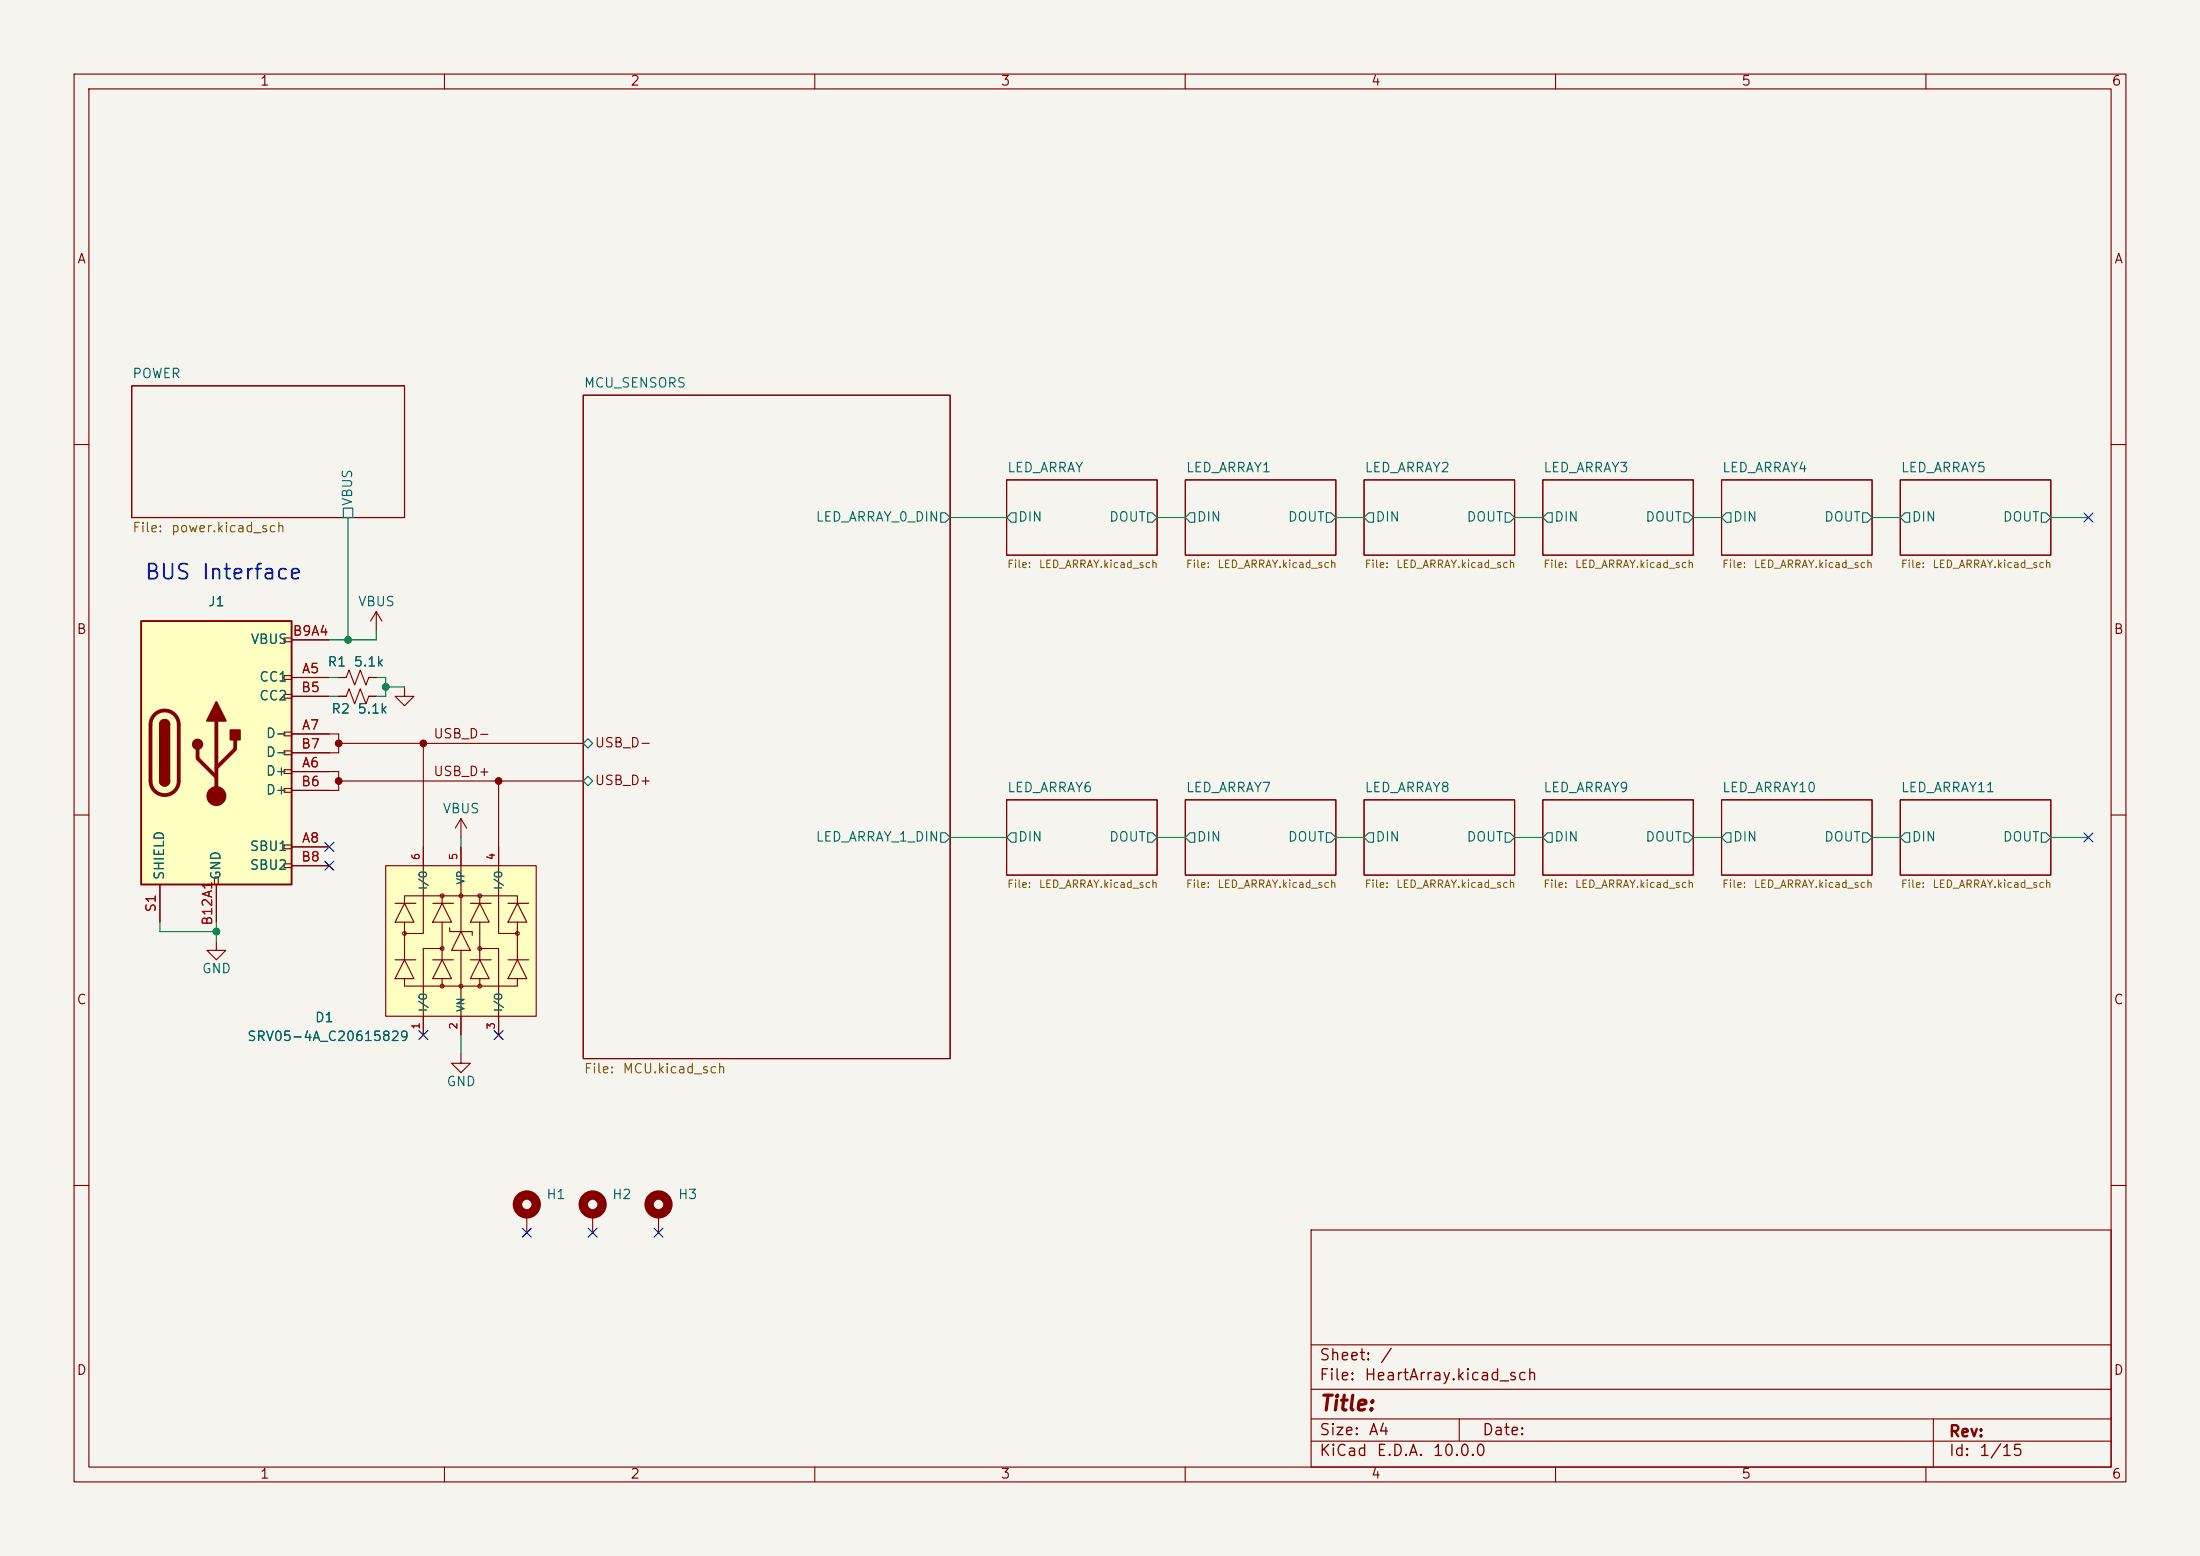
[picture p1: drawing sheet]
<svg xmlns="http://www.w3.org/2000/svg" width="297mm" height="210mm" viewBox="0 0 297 210" stroke-linecap="round" stroke-linejoin="round" font-family="sans-serif">
<path d="M0 0h297v210h-297z" fill="#f5f4ef" stroke="#f5f4ef" stroke-width=".14"/>
<g fill="none" stroke="#840000" stroke-width=".15">
<path d="M10 10h277v190h-277zM12 12h273v186h-273zM60 10v2M110 10v2M160 10v2M210 10v2M260 10v2M17.8 52.1h36.8v17.8h-36.8zM78.7 53.3h49.6v89.6h-49.6zM10 60h2M135.9 64.8h20.3v10.1h-20.3zM160 64.8h20.3v10.1h-20.3z"/>
<path d="M184.1 64.8h20.4v10.1h-20.4zM208.3 64.8h20.3v10.1h-20.3zM232.4 64.8h20.3v10.1h-20.3zM256.5 64.8h20.4v10.1h-20.4zM285 60h2M10 110h2M62.2 110.5l-.7 1.3M62.2 110.5l.8 1.3M62.2 110.5v2.5M135.9 108h20.3v10.1h-20.3zM160 108h20.3v10.1h-20.3zM184.1 108h20.4v10.1h-20.4z"/>
<path d="M208.3 108h20.3v10.1h-20.3zM232.4 108h20.3v10.1h-20.3zM256.5 108h20.4v10.1h-20.4zM285 110h2M10 160h2M71.1 163.8v2.6M177 166h108v32h-108zM285 160h2M60 198v2M110 198v2M160 198v2M177 194.5h108"/>
<path d="M177 191.5h108M177 187.5h108M177 181.5h108M197 191.5v3M210 198v2M260 198v2M261 191.5v6.5"/>
</g>
<g fill="none" stroke="#006464" stroke-width=".15">
<path d="M46.4 68.6h1.2v1.3h-1.2zM127 69.2h.6l.7 .7-.7 .6h-.6zM136.5 69.2h.7v1.3h-.7l-.6-.6zM154.9 69.2h.7l.6 .7-.6 .6h-.7zM160.7 69.2h.6v1.3h-.6l-.7-.6zM179.1 69.2h.6l.6 .7-.6 .6h-.6zM184.8 69.2h.6v1.3h-.6l-.7-.6zM203.2 69.2h.6l.7 .7-.7 .6h-.6zM208.9 69.2h.6v1.3h-.6l-.6-.6zM227.3 69.2h.7l.6 .7-.6 .6h-.7zM233 69.2h.7v1.3h-.7l-.6-.6zM251.5 69.2h.6l.6 .7-.6 .6h-.6z"/>
<path d="M257.2 69.2h.6v1.3h-.6l-.7-.6zM275.6 69.2h.6l.7 .7-.7 .6h-.6zM78.7 105.4l.7-.6 .6 .6-.6 .6zM78.7 100.3l.7-.6 .6 .6-.6 .7zM127 112.4h.6l.7 .6-.7 .7h-.6zM136.5 112.4h.7v1.3h-.7l-.6-.7zM154.9 112.4h.7l.6 .6-.6 .7h-.7zM160.7 112.4h.6v1.3h-.6l-.7-.7zM179.1 112.4h.6l.6 .6-.6 .7h-.6zM184.8 112.4h.6v1.3h-.6l-.7-.7zM203.2 112.4h.6l.7 .6-.7 .7h-.6zM208.9 112.4h.6v1.3h-.6l-.6-.7z"/>
<path d="M227.3 112.4h.7l.6 .6-.6 .7h-.7zM233 112.4h.7v1.3h-.7l-.6-.7zM251.5 112.4h.6l.6 .6-.6 .7h-.6zM257.2 112.4h.6v1.3h-.6l-.7-.7zM275.6 112.4h.6l.7 .6-.7 .7h-.6z"/>
</g>
<circle cx="71.1" cy="162.6" r="1.27" fill="none" stroke="#840000" stroke-width="1.3"/>
<path d="M19 83.8h20.4v35.6h-20.4z" fill="#ffffc2"/>
<g fill="none" stroke="#840000" stroke-width=".15">
<path d="M38.4 86.1h1v.5h-1zM38.4 91.2h1v.5h-1zM38.4 93.7h1v.5h-1zM38.4 98.8h1v.5h-1zM39.4 91.4h5M39.4 99.1h5M39.4 94h5M39.4 86.4h5M21.6 119.4v5.1M29 118.4h.5v1h-.5zM29.2 119.4v5.1M38.4 101.3h1v.6h-1z"/>
<path d="M38.4 103.9h1v.5h-1zM38.4 106.4h1v.5h-1zM38.4 114h1v.6h-1zM38.4 116.6h1v.5h-1zM39.4 104.1h5M39.4 114.3h5M39.4 106.7h5M39.4 101.6h5M39.4 116.8h5M29.2 127v1.3h1.3l-1.3 1.2-1.3-1.2h1.3M62.2 142.2v1.3h1.3l-1.3 1.3-1.2-1.3h1.2M80 163.8v2.6"/>
<path d="M88.9 163.8v2.6"/>
</g>
<path d="M19 83.8h20.4v35.6h-20.4zM21.6 97.8a.64 .64 0 0 1 .6-.6 .64 .64 0 0 1 .7 .6M21.6 105.4a.64 .64 0 0 0 .6 .6 .64 .64 0 0 0 .7-.6" fill="none" stroke="#840000" stroke-width=".25"/>
<path d="M20.9 96.5a1.9 1.9 0 0 1 2-.5 1.9 1.9 0 0 1 1.2 1.8v7.6a1.91 1.91 0 0 1-1.9 1.9 1.91 1.91 0 0 1-1.9-1.9v-7.6a1.9 1.9 0 0 1 .6-1.3zM29.2 97.3v10.1M31.7 99.8v1.3l-2.5 2.5M26.7 101.1v1.3l2.5 2.5" fill="none" stroke="#840000" stroke-width=".51"/>
<g fill="#840000" stroke="#840000" stroke-width=".25">
<path d="M21.6 97.8h1.3v7.6h-1.3z"/>
<path d="M21.8 97.3a.64 .64 0 0 1 .7-.1 .64 .64 0 0 1 .4 .6h-1.3z"/>
<path d="M21.6 105.4h1.3a.64 .64 0 0 1-.7 .6 .64 .64 0 0 1-.6-.6z"/>
<path d="M29.2 94.7l1.3 2.6h-2.6z"/>
<path d="M31.1 98.6h1.3v1.2h-1.3z"/>
<circle cx="26.7" cy="100.5" r=".63"/>
</g>
<circle cx="29.2" cy="107.4" r="1.27" fill="#840000" stroke="#840000" stroke-width=".15"/>
<g fill="none" stroke="#840000" stroke-width="1.3">
<circle cx="80" cy="162.6" r="1.27"/>
<circle cx="88.9" cy="162.6" r="1.27"/>
</g>
<g fill="#ffffc2">
<path d="M52.1 116.8h20.3v20.4h-20.3z"/>
<path d="M54.6 121.9l1.3 2.6h-2.6z"/>
<path d="M54.6 129.5l1.3 2.6h-2.6z"/>
</g>
<circle cx="54.6" cy="126" r=".25" fill="#ffffc2" stroke="#ffffc2" stroke-width=".14"/>
<g fill="#ffffc2">
<path d="M59.7 121.9l1.3 2.6h-2.6z"/>
<path d="M59.7 129.5l1.3 2.6h-2.6z"/>
</g>
<g fill="#ffffc2" stroke="#ffffc2" stroke-width=".14">
<circle cx="59.7" cy="120.9" r=".25"/>
<circle cx="59.7" cy="128" r=".25"/>
<circle cx="59.7" cy="133.1" r=".25"/>
<circle cx="62.2" cy="120.9" r=".25"/>
<circle cx="62.2" cy="133.1" r=".25"/>
</g>
<g fill="#ffffc2">
<path d="M64.8 121.9l1.2 2.6h-2.5z"/>
<path d="M62.2 125.7l1.3 2.6h-2.5z"/>
<path d="M64.8 129.5l1.2 2.6h-2.5z"/>
</g>
<g fill="#ffffc2" stroke="#ffffc2" stroke-width=".14">
<circle cx="64.8" cy="120.9" r=".25"/>
<circle cx="64.8" cy="128" r=".25"/>
<circle cx="64.8" cy="133.1" r=".25"/>
</g>
<g fill="#ffffc2">
<path d="M69.8 121.9l1.3 2.6h-2.5z"/>
<path d="M69.8 129.5l1.3 2.6h-2.5z"/>
</g>
<circle cx="69.8" cy="126" r=".25" fill="#ffffc2" stroke="#ffffc2" stroke-width=".14"/>
<g fill="none" stroke="#840000" stroke-width=".15">
<path d="M39.4 94h5M39.4 91.4h5M39.4 99.1h6.3v2.5h-6.3M39.4 86.4h5M45.7 94h1l.4-1 .8 2 .7-2 .8 2 .4-1h1M45.7 91.4h1l.4-1 .8 2.1 .7-2.1 .8 2.1 .4-1.1h1M50.8 82.6l-.8 1.2M50.8 82.6l.8 1.2M50.8 82.6v2.5M54.6 92.7v1.3h1.3l-1.3 1.3-1.3-1.3h1.3M21.6 119.4v5.1M29.2 119.4v5.1"/>
<path d="M39.4 104.1h6.3v2.6h-6.3M39.4 114.3h5M39.4 116.8h5M45.7 100.3h33M45.7 105.4h33M52.1 116.8h20.3v20.4h-20.3zM57.1 100.3v25.7h-2.5M62.2 114.3v11.4M67.3 105.4v20.6h2.5M53.3 121.9h2.8M53.3 129.5h2.8M54.6 121.9l1.3 2.6h-2.6z"/>
<path d="M54.6 129.5l1.3 2.6h-2.6zM54.6 121.9v-1h15.2v1M54.6 132.1v1h15.2v-1M54.6 124.5v5M58.4 121.9h2.8M58.4 129.5h2.8M59.7 121.9l1.3 2.6h-2.6zM59.7 129.5l1.3 2.6h-2.6zM59.7 128h-2.6v11.7M59.7 120.9v1M59.7 124.5v5M59.7 132.1v1"/>
<path d="M60.7 125.2v.5h3.1v.5M62.2 125.7l1.3 2.6h-2.5zM62.2 128.3v11.4M63.5 121.9h2.8M63.5 129.5h2.8M64.8 121.9l1.2 2.6h-2.5zM64.8 129.5l1.2 2.6h-2.5zM64.8 128h2.5v11.7M64.8 120.9v1M64.8 124.5v5M64.8 132.1v1M68.6 121.9h2.8"/>
<path d="M68.6 129.5h2.8M69.8 121.9l1.3 2.6h-2.5zM69.8 129.5l1.3 2.6h-2.5zM69.8 124.5v5"/>
<circle cx="54.6" cy="126" r=".25"/>
<circle cx="59.7" cy="133.1" r=".25"/>
<circle cx="59.7" cy="120.9" r=".25"/>
<circle cx="59.7" cy="128" r=".25"/>
<circle cx="62.2" cy="133.1" r=".25"/>
<circle cx="62.2" cy="120.9" r=".25"/>
<circle cx="64.8" cy="133.1" r=".25"/>
<circle cx="64.8" cy="120.9" r=".25"/>
<circle cx="64.8" cy="128" r=".25"/>
<circle cx="69.8" cy="126" r=".25"/>
</g>
<g fill="none" stroke="#009600" stroke-width=".15">
<path d="M47 69.9v16.5M128.3 69.9h7.6M156.2 69.9h3.8M180.3 69.9h3.8M204.5 69.9h3.8M228.6 69.9h3.8M252.7 69.9h3.8M276.9 69.9h5M44.4 94h1.3M44.4 91.4h1.3M50.8 91.4h1.3v2.6h-1.3M50.8 85.1v1.3h-6.4"/>
<path d="M52.1 92.7h2.5M62.2 113v1.3M128.3 113h7.6M156.2 113h3.8M180.3 113h3.8M204.5 113h3.8M228.6 113h3.8M252.7 113h3.8M276.9 113h5M21.6 124.5v1.2h7.6M29.2 124.5v2.5M62.2 139.7v2.5"/>
</g>
<g fill="none" stroke="#000084" stroke-width=".15">
<path d="M281.3 69.2l1.2 1.3M282.5 69.2l-1.2 1.3M43.8 113.7l1.3 1.2M43.8 116.2l1.3 1.2M45.1 113.7l-1.3 1.2M45.1 116.2l-1.3 1.2M281.3 112.4l1.2 1.2M282.5 112.4l-1.2 1.2M56.5 139.1l1.3 1.2M57.8 139.1l-1.3 1.2M66.7 139.1l1.2 1.2M67.9 139.1l-1.2 1.2"/>
<path d="M70.5 165.8l1.2 1.2M71.7 165.8l-1.2 1.2M79.4 165.8l1.2 1.2M80.6 165.8l-1.2 1.2M88.3 165.8l1.2 1.2M89.5 165.8l-1.2 1.2"/>
</g>
<g fill="#840000" stroke="#840000" stroke-width=".14">
<circle cx="45.7" cy="105.4" r=".46"/>
<circle cx="45.7" cy="100.3" r=".46"/>
<circle cx="67.3" cy="105.4" r=".46"/>
<circle cx="57.1" cy="100.3" r=".46"/>
</g>
<g fill="#009600" stroke="#009600" stroke-width=".14">
<circle cx="29.2" cy="125.7" r=".46"/>
<circle cx="47" cy="86.4" r=".46"/>
<circle cx="52.1" cy="92.7" r=".46"/>
</g>
<g font-size="2" fill="#0000c2">
<text x="19.4" y="78.7">BUS</text>
<text x="27.1" y="78.7">Interface</text>
</g>
<text font-size="2" fill="#840000" x="178" y="190.9">Title:</text>
<g font-size="1.5" fill="#840000">
<text x="178" y="184">Sheet:</text>
<text x="186.2" y="184">/</text>
<text x="178" y="186.7">File:</text>
<text x="184.1" y="186.7">HeartArray.kicad_sch</text>
<text x="178" y="196.9">KiCad</text>
<text x="178" y="194.1">Size:</text>
<text x="184.7" y="194.1">A4</text>
<text x="185.7" y="196.9">E.D.A.</text>
<text x="193.3" y="196.9">10.0.0</text>
<text x="200" y="194.1">Date:</text>
<text x="263" y="194.3">Rev:</text>
<text x="263" y="196.9">Id:</text>
<text x="267.1" y="196.9">1/15</text>
</g>
<g font-size="1.3" fill="#840000">
<text x="35" y="11.9">1</text>
<text x="85" y="11.9">2</text>
<text x="135" y="11.9">3</text>
<text x="185" y="11.9">4</text>
<text x="235" y="11.9">5</text>
<text x="285" y="11.9">6</text>
<text x="10.3" y="35.9">A</text>
<text x="285.3" y="35.9">A</text>
<text x="10.3" y="85.9">B</text>
<text x="285.3" y="85.9">B</text>
<text x="58.4" y="100">USB_D-</text>
<text x="80.2" y="101.2">USB_D-</text>
<text x="58.4" y="105.1">USB_D+</text>
<text x="80.2" y="106.3">USB_D+</text>
<text x="10.3" y="135.9">C</text>
<text x="285.3" y="135.9">C</text>
<text x="10.3" y="185.9">D</text>
<text x="285.3" y="185.9">D</text>
<text x="35" y="199.9">1</text>
<text x="85" y="199.9">2</text>
<text x="135" y="199.9">3</text>
<text x="185" y="199.9">4</text>
<text x="235" y="199.9">5</text>
<text x="285" y="199.9">6</text>
</g>
<g font-size="1.3" fill="#006464">
<text x="17.8" y="51.4">POWER</text>
<text x="78.7" y="52.6">MCU_SENSORS</text>
<text x="135.9" y="64.1">LED_ARRAY</text>
<text x="160" y="64.1">LED_ARRAY1</text>
<text x="184.1" y="64.1">LED_ARRAY2</text>
<text x="208.3" y="64.1">LED_ARRAY3</text>
<text x="232.4" y="64.1">LED_ARRAY4</text>
<text x="256.5" y="64.1">LED_ARRAY5</text>
<text x="47.9" y="68.4" transform="rotate(-90 47.9 68.4)">VBUS</text>
<text x="110" y="70.7">LED_ARRAY_0_DIN</text>
<text x="137.4" y="70.7">DIN</text>
<text x="149.6" y="70.7">DOUT</text>
<text x="161.5" y="70.7">DIN</text>
<text x="173.8" y="70.7">DOUT</text>
<text x="185.6" y="70.7">DIN</text>
<text x="197.9" y="70.7">DOUT</text>
<text x="209.7" y="70.7">DIN</text>
<text x="222" y="70.7">DOUT</text>
<text x="233.9" y="70.7">DIN</text>
<text x="246.2" y="70.7">DOUT</text>
<text x="258" y="70.7">DIN</text>
<text x="270.3" y="70.7">DOUT</text>
<text x="28" y="82.1">J1</text>
<text x="48.2" y="82.1">VBUS</text>
<text x="33.8" y="87.2">VBUS</text>
<text x="34.9" y="92.3">CC1</text>
<text x="34.9" y="94.8">CC2</text>
<text x="44.1" y="90.3">R1</text>
<text x="47.7" y="90.3">5.1k</text>
<text x="35.8" y="99.9">D-</text>
<text x="44.6" y="96.6">R2</text>
<text x="48.2" y="96.6">5.1k</text>
<text x="35.8" y="105">D+</text>
<text x="35.8" y="107.5">D+</text>
<text x="35.8" y="102.5">D-</text>
<text x="135.9" y="107.2">LED_ARRAY6</text>
<text x="160" y="107.2">LED_ARRAY7</text>
<text x="184.1" y="107.2">LED_ARRAY8</text>
<text x="208.3" y="107.2">LED_ARRAY9</text>
<text x="232.4" y="107.2">LED_ARRAY10</text>
<text x="256.5" y="107.2">LED_ARRAY11</text>
<text x="59.7" y="110.1">VBUS</text>
<text x="110" y="113.9">LED_ARRAY_1_DIN</text>
<text x="137.4" y="113.9">DIN</text>
<text x="149.6" y="113.9">DOUT</text>
<text x="161.5" y="113.9">DIN</text>
<text x="173.8" y="113.9">DOUT</text>
<text x="185.6" y="113.9">DIN</text>
<text x="197.9" y="113.9">DOUT</text>
<text x="209.7" y="113.9">DIN</text>
<text x="222" y="113.9">DOUT</text>
<text x="233.9" y="113.9">DIN</text>
<text x="246.2" y="113.9">DOUT</text>
<text x="258" y="113.9">DIN</text>
<text x="270.3" y="113.9">DOUT</text>
<text x="22.5" y="118.9" transform="rotate(-90 22.5 118.9)">SHIELD</text>
<text x="30.1" y="118.9" transform="rotate(-90 30.1 118.9)">GND</text>
<text x="33.6" y="115.2">SBU1</text>
<text x="33.6" y="117.7">SBU2</text>
<text x="27.2" y="131.7">GND</text>
<text x="33.3" y="140.8">SRV05-4A_C20615829</text>
<text x="42.4" y="138.3">D1</text>
<text x="60.2" y="146.9">GND</text>
<text x="73.7" y="162.2">H1</text>
<text x="82.6" y="162.2">H2</text>
<text x="91.4" y="162.2">H3</text>
</g>
<g font-size="1.3" fill="#725600">
<text x="17.8" y="72.2">File:</text>
<text x="23" y="72.2">power.kicad_sch</text>
<text x="78.7" y="145.2">File:</text>
<text x="84" y="145.2">MCU.kicad_sch</text>
</g>
<g font-size="1.3" fill="#a90000">
<text x="39.4" y="86.1">B9A4</text>
<text x="40.6" y="93.7">B5</text>
<text x="40.7" y="91.2">A5</text>
<text x="40.6" y="101.3">B7</text>
<text x="40.7" y="98.8">A7</text>
<text x="40.6" y="106.4">B6</text>
<text x="40.7" y="103.9">A6</text>
<text x="40.6" y="116.6">B8</text>
<text x="40.7" y="114">A8</text>
<text x="21.3" y="123.2" transform="rotate(-90 21.3 123.2)">S1</text>
<text x="29" y="125" transform="rotate(-90 29 125)">B12A1</text>
</g>
<g font-size="1" fill="#725600">
<text x="135.9" y="76.9">File:</text>
<text x="140.2" y="76.9">LED_ARRAY.kicad_sch</text>
<text x="160" y="76.9">File:</text>
<text x="164.3" y="76.9">LED_ARRAY.kicad_sch</text>
<text x="184.1" y="76.9">File:</text>
<text x="188.4" y="76.9">LED_ARRAY.kicad_sch</text>
<text x="208.3" y="76.9">File:</text>
<text x="212.5" y="76.9">LED_ARRAY.kicad_sch</text>
<text x="232.4" y="76.9">File:</text>
<text x="236.7" y="76.9">LED_ARRAY.kicad_sch</text>
<text x="256.5" y="76.9">File:</text>
<text x="260.8" y="76.9">LED_ARRAY.kicad_sch</text>
<text x="135.9" y="120.1">File:</text>
<text x="140.2" y="120.1">LED_ARRAY.kicad_sch</text>
<text x="160" y="120.1">File:</text>
<text x="164.3" y="120.1">LED_ARRAY.kicad_sch</text>
<text x="184.1" y="120.1">File:</text>
<text x="188.4" y="120.1">LED_ARRAY.kicad_sch</text>
<text x="208.3" y="120.1">File:</text>
<text x="212.5" y="120.1">LED_ARRAY.kicad_sch</text>
<text x="232.4" y="120.1">File:</text>
<text x="236.7" y="120.1">LED_ARRAY.kicad_sch</text>
<text x="256.5" y="120.1">File:</text>
<text x="260.8" y="120.1">LED_ARRAY.kicad_sch</text>
</g>
<g font-size="1" fill="#a90000">
<text x="56.9" y="116.2" transform="rotate(-90 56.9 116.2)">6</text>
<text x="62" y="116.2" transform="rotate(-90 62 116.2)">5</text>
<text x="67.1" y="116.2" transform="rotate(-90 67.1 116.2)">4</text>
<text x="56.9" y="139" transform="rotate(-90 56.9 139)">1</text>
<text x="62" y="139" transform="rotate(-90 62 139)">2</text>
<text x="67.1" y="139" transform="rotate(-90 67.1 139)">3</text>
</g>
<g font-size="1" fill="#006464">
<text x="63" y="119.5" transform="rotate(-90 63 119.5)">VP</text>
<text x="57.9" y="120.2" transform="rotate(-90 57.9 120.2)">I/O</text>
<text x="68" y="120.2" transform="rotate(-90 68 120.2)">I/O</text>
<text x="57.9" y="136.7" transform="rotate(-90 57.9 136.7)">I/O</text>
<text x="63" y="136.7" transform="rotate(-90 63 136.7)">VN</text>
<text x="68" y="136.7" transform="rotate(-90 68 136.7)">I/O</text>
</g>
</svg>
